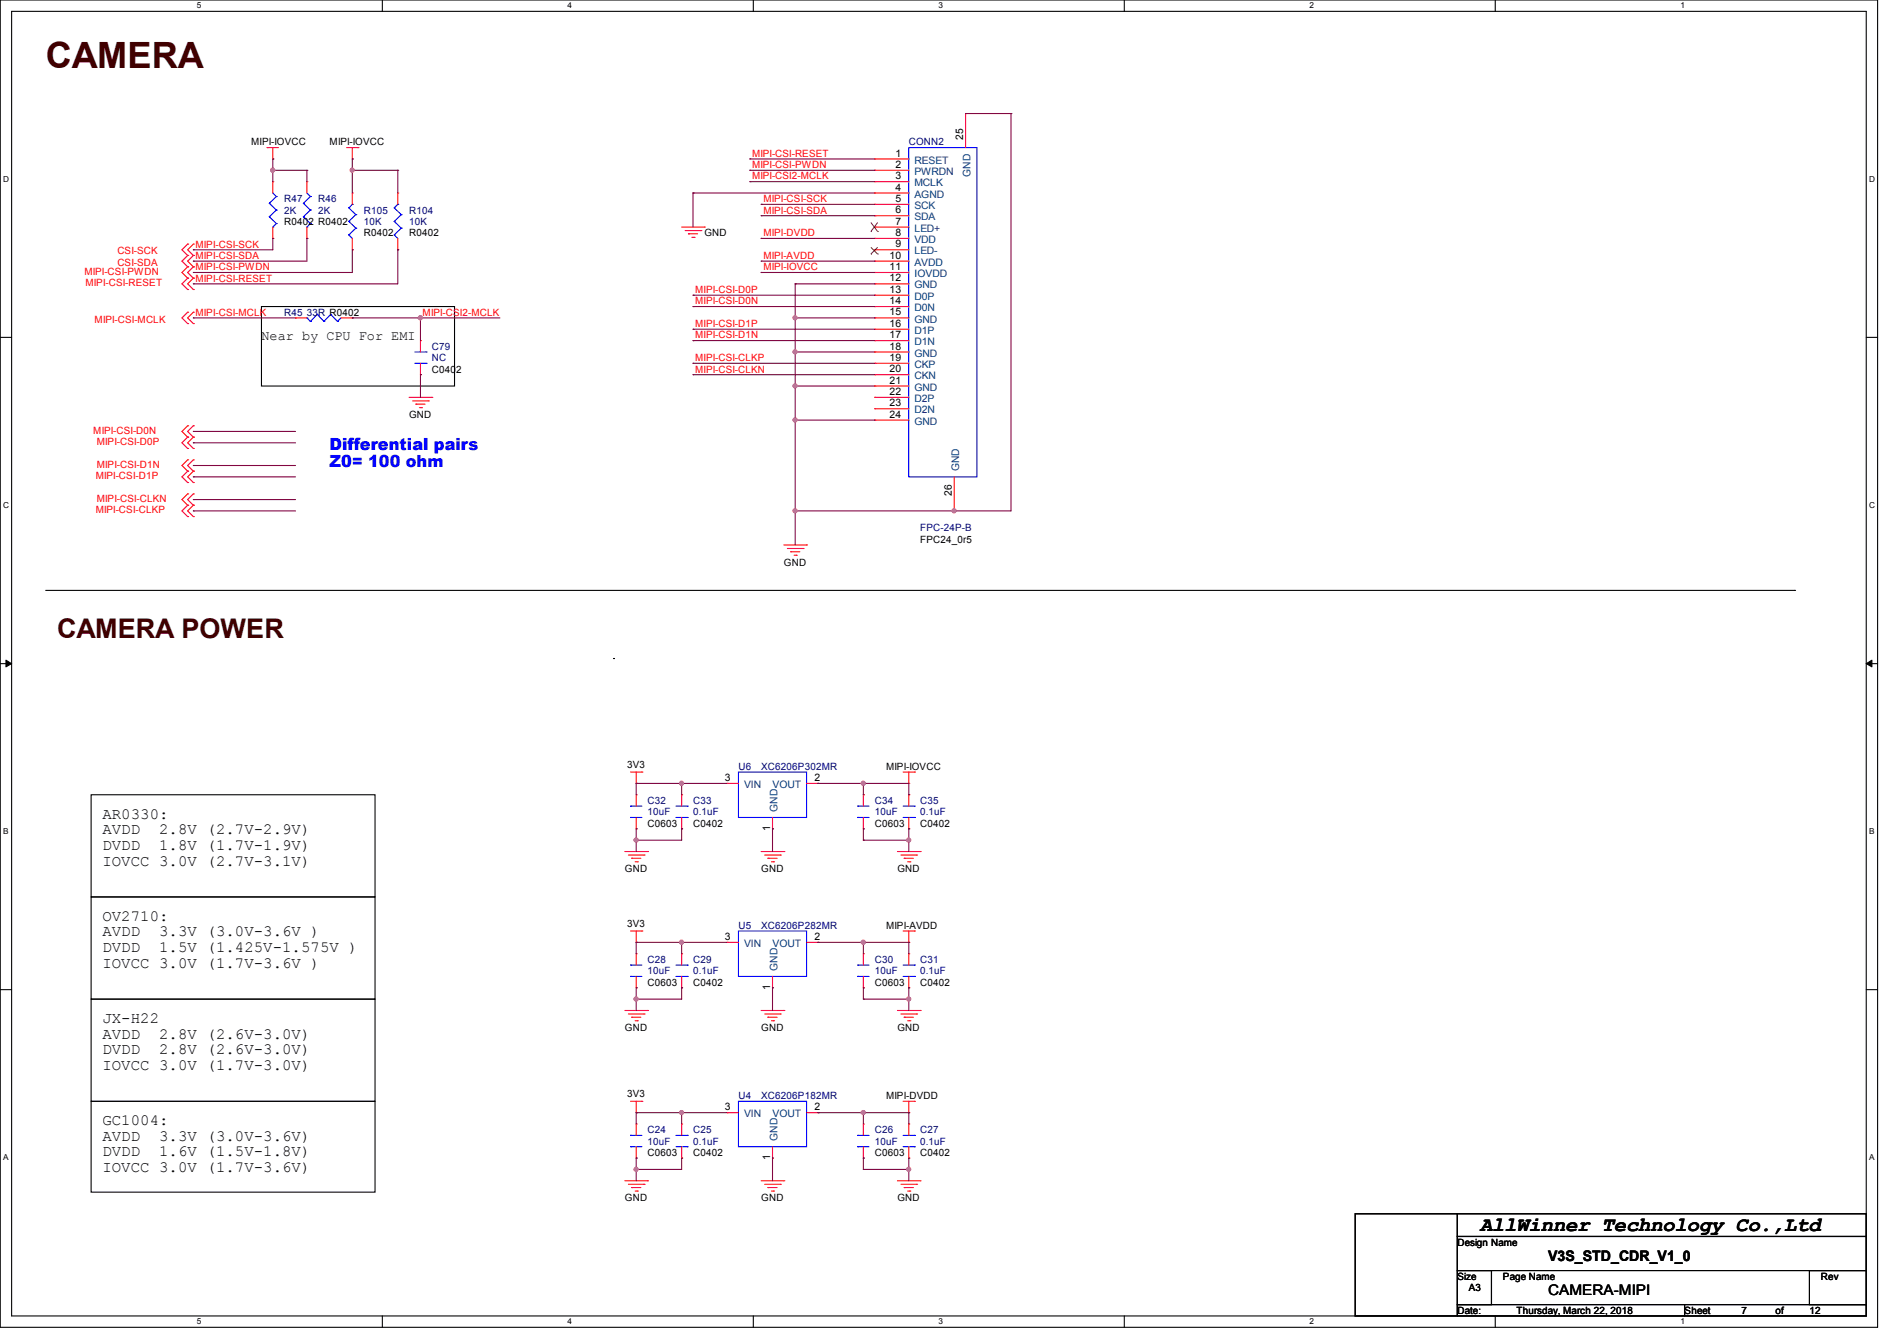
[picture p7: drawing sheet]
<svg xmlns="http://www.w3.org/2000/svg" width="297mm" height="210mm" viewBox="0 0 297 210" stroke-linecap="round" stroke-linejoin="round" font-family="sans-serif">
<path d="M0 0h294v207.9h-294zM1.8 1.8h290.4v204.3h-290.4z" fill="none" stroke="#000" stroke-width=".17"/>
<g fill="#fff">
<path d="M30.8 .2h.7v1.4h-.7z"/>
<path d="M30.8 206.2h.7v1.4h-.7z"/>
</g>
<path d="M59.9 0v1.8M59.9 206.1v1.8" fill="none" stroke="#000" stroke-width=".17"/>
<g fill="#fff">
<path d="M88.9 .2h.6v1.4h-.6z"/>
<path d="M88.9 206.2h.6v1.4h-.6z"/>
</g>
<path d="M117.9 0v1.8M117.9 206.1v1.8" fill="none" stroke="#000" stroke-width=".17"/>
<g fill="#fff">
<path d="M146.9 .2h.7v1.4h-.7z"/>
<path d="M146.9 206.2h.7v1.4h-.7z"/>
</g>
<path d="M176 0v1.8M176 206.1v1.8" fill="none" stroke="#000" stroke-width=".17"/>
<g fill="#fff">
<path d="M205 .2h.7v1.4h-.7z"/>
<path d="M205 206.2h.7v1.4h-.7z"/>
</g>
<path d="M234.1 0v1.8M234.1 206.1v1.8" fill="none" stroke="#000" stroke-width=".17"/>
<g fill="#fff">
<path d="M263.1 .2h.7v1.4h-.7z"/>
<path d="M263.1 206.2h.7v1.4h-.7z"/>
<path d="M.5 27.3h.9v1.4h-.9z"/>
<path d="M292.7 27.3h.8v1.4h-.8z"/>
<path d="M.5 78.4h.9v1.4h-.9z"/>
<path d="M292.7 78.4h.8v1.4h-.8z"/>
</g>
<path d="M0 52.8h1.8M292.2 52.8h1.8" fill="none" stroke="#000" stroke-width=".17"/>
<g fill="#fff">
<path d="M.5 129.5h.8v1.4h-.8z"/>
<path d="M292.7 129.5h.8v1.4h-.8z"/>
</g>
<path d="M0 103.9h1.8M292.2 103.9h1.8" fill="none" stroke="#000" stroke-width=".17"/>
<path d="M.9 103.4l.9 .5-.9 .5zM292.2 103.9l.9-.5v1z" fill="#000" stroke="#000" stroke-width=".16"/>
<g fill="#fff">
<path d="M.5 180.5h.8v1.4h-.8z"/>
<path d="M292.7 180.5h.8v1.4h-.8z"/>
</g>
<g fill="none" stroke="#000" stroke-width=".17">
<path d="M40.9 48h30.3v12.5h-30.3zM7.2 92.5h273.8M281 92.5h.1M96.1 103.1h.1M14.3 124.5h44.4v16h-44.4zM0 155h1.8M14.3 140.5h44.4v16h-44.4zM14.3 156.5h44.4v16h-44.4zM292.2 155h1.8M14.3 172.5h44.4v14.2h-44.4zM212.2 190.1h16v16h-16zM228.2 190.1h64v3.5h-64z"/>
<path d="M228.2 193.6h64v5.4h-64zM228.2 199h5.3v5.3h-5.3zM283.3 199h8.9v5.3h-8.9zM228.2 204.3h35.5v1.8h-35.5zM263.7 204.3h28.5v1.8h-28.5z"/>
</g>
<g fill="none" stroke="#f00" stroke-width=".17">
<path d="M151.2 17.8h.1M151.2 17.8v5.3M29.4 38.2h.1M29.4 38.2l-.9 .9 .9 .9M30.3 38.2h.1M30.3 38.2l-.9 .9 .9 .9M41.8 23.1h.1M41.8 23.1h1.8M42.7 24.9h.1M42.7 28.4h.1M42.7 37.3h.1M42.7 23.1v1.8"/>
<path d="M42.7 28.4v1.8M42.7 35.6v1.7M48 28.4h.1M48 37.3h.1M48 28.4v1.8M48 35.6v1.7M54.3 23.1h1.7M55.2 24.9h.1M55.2 39.1h.1M55.2 30.2h.1M55.2 23.1v1.8M55.2 30.2v1.8"/>
<path d="M55.2 37.3v1.8M56 23.1h.1M62.3 39.1h.1M62.3 30.2h.1M62.3 30.2v1.8M62.3 37.3v1.8M106.7 35.6h3.6M107.3 36.1h2.4M107.8 36.6h.1M107.8 36.6h1.4M108.3 37.2h.4M108.7 37.2h.1"/>
<path d="M109.7 36.1h.1M110.3 35.6h.1M136.9 24.9h.1M136.9 26.7h.1M136.9 28.4h.1M136.9 30.2h.1M136.9 32h.1M136.9 33.8h.1M136.9 35.6h.1M136.9 37.3h.1M136.9 39.1h.1M136.9 35.6h5.4"/>
<path d="M136.9 24.9h5.4M136.9 26.7h5.4M136.9 28.4h5.4M136.9 30.2h5.4M136.9 32h5.4M136.9 33.8h5.4M136.9 37.3h5.4M136.9 39.1h5.4M29.4 48.9h.1M29.4 50.7h.1M29.4 40h.1M29.4 41.8h.1"/>
<path d="M29.4 43.6h.1M29.4 45.3h.1M29.4 48.9l-.9 .9 .9 .9M29.4 40l-.9 .9 .9 .9M29.4 41.8l-.9 .9 .9 .9M29.4 43.6l-.9 .8 .9 .9M30.3 48.9h.1M30.3 50.7h.1M30.3 40h.1M30.3 41.8h.1M30.3 43.6h.1M30.3 45.3h.1"/>
<path d="M30.3 48.9l-.9 .9 .9 .9M30.3 40l-.9 .9 .9 .9M30.3 41.8l-.9 .9 .9 .9M30.3 43.6l-.9 .8 .9 .9M46.3 49.8h.1M46.3 49.8h1.7M53.4 49.8h1.8M55.2 49.8h.1M65.8 58.7h.1M65.8 53.3h.1M65.8 53.3v1.8M65.8 56.9v1.8"/>
<path d="M136.9 40.9h.1M136.9 42.7h.1M136.9 44.4h.1M136.9 46.2h.1M136.9 48h.1M136.9 49.8h.1M136.9 51.6h.1M136.9 53.3h.1M136.9 55.1h.1M136.9 56.9h.1M136.9 58.7h.1M136.9 49.8h5.4"/>
<path d="M136.9 40.9h5.4M136.9 42.7h5.4M136.9 44.4h5.4M136.9 46.2h5.4M136.9 48h5.4M136.9 51.6h5.4M136.9 53.3h5.4M136.9 55.1h5.4M136.9 56.9h5.4M136.9 58.7h5.4M29.4 79.1h.1M29.4 66.7h.1"/>
<path d="M29.4 68.5h.1M29.4 77.3h.1M29.4 70.2h.1M29.4 73.8h.1M29.4 75.6h.1M29.4 72h.1M29.4 79.1l-.9 .9 .9 .9M29.4 66.7l-.9 .9 .9 .9M29.4 77.3l-.9 .9 .9 .9M29.4 68.5l-.9 .8 .9 .9M29.4 73.8l-.9 .9 .9 .9M29.4 72l-.9 .9 .9 .9"/>
<path d="M30.3 79.1h.1M30.3 66.7h.1M30.3 68.5h.1M30.3 77.3h.1M30.3 70.2h.1M30.3 73.8h.1M30.3 75.6h.1M30.3 72h.1M30.3 79.1l-.9 .9 .9 .9M30.3 66.7l-.9 .9 .9 .9M30.3 77.3l-.9 .9 .9 .9M30.3 68.5l-.9 .8 .9 .9"/>
<path d="M30.3 73.8l-.9 .9 .9 .9M30.3 72l-.9 .9 .9 .9M64.1 62.2h3.5M64.6 62.8h2.5M65.1 63.3h.1M65.1 63.3h1.4M65.7 63.8h.3M66 63.8h.1M67.1 62.8h.1M67.6 62.2h.1M136.9 60.5h.1M136.9 62.2h.1"/>
<path d="M136.9 64h.1M136.9 65.8h.1M136.9 62.2h5.4M136.9 60.5h5.4M136.9 64h5.4M136.9 65.8h5.4M149.4 74.7v5.3M29.4 80.9h.1M30.3 80.9h.1M122.7 85.3h3.6M123.3 85.9h2.4M123.8 86.4h.1"/>
<path d="M123.8 86.4h1.4M124.3 87h.4M124.7 87h.1M125.7 85.9h.1M126.3 85.3h.1M149.4 80h.1M97.8 133.3h3.6M98.4 133.9h2.4M98.7 120.9h1.8M98.9 134.4h.1M98.9 134.4h1.4M99.4 135h.4"/>
<path d="M99.6 122.7h.1M99.6 124.5h.1M99.6 129.8h.1M99.6 120.9v1.8M99.6 124.5v1.7M99.6 128v1.8M99.8 135h.1M100.5 120.9h.1M100.8 133.9h.1M101.4 133.3h.1M106.7 129.8h.1M106.7 124.5h.1"/>
<path d="M106.7 124.5v1.7M106.7 128v1.8M113.8 122.7h.1M113.8 122.7h1.8M119.2 133.3h3.5M119.7 133.9h2.5M120.2 134.4h.1M120.2 134.4h1.5M120.8 135h.3M120.9 129.8h.1M120.9 128v1.8M121.1 135h.1"/>
<path d="M122.2 133.9h.1M122.7 133.3h.1M126.3 122.7h1.8M128.1 122.7h.1M135.2 124.5h.1M135.2 129.8h.1M135.2 124.5v1.7M135.2 128v1.8M140.5 133.3h3.6M141.1 133.9h2.4M141.4 120.9h1.8M141.6 134.4h.1"/>
<path d="M141.6 134.4h1.4M142.1 135h.4M142.3 122.7h.1M142.3 129.8h.1M142.3 124.5h.1M142.3 120.9v1.8M142.3 124.5v1.7M142.3 128v1.8M142.5 135h.1M143.2 120.9h.1M143.5 133.9h.1M144.1 133.3h.1"/>
<path d="M97.8 158.2h3.6M98.4 158.8h2.4M98.7 145.8h1.8M98.9 159.3h.1M98.9 159.3h1.4M99.4 159.9h.4M99.6 147.6h.1M99.6 149.4h.1M99.6 154.7h.1M99.6 145.8v1.8M99.6 149.4v1.7M99.6 152.9v1.8"/>
<path d="M99.8 159.9h.1M100.5 145.8h.1M100.8 158.8h.1M101.4 158.2h.1M106.7 154.7h.1M106.7 149.4h.1M106.7 149.4v1.7M106.7 152.9v1.8M113.8 147.6h.1M113.8 147.6h1.8M119.2 158.2h3.5M119.7 158.8h2.5"/>
<path d="M120.2 159.3h.1M120.2 159.3h1.5M120.8 159.9h.3M120.9 154.7h.1M120.9 152.9v1.8M121.1 159.9h.1M122.2 158.8h.1M122.7 158.2h.1M126.3 147.6h1.8M128.1 147.6h.1M135.2 149.4h.1M135.2 154.7h.1"/>
<path d="M135.2 149.4v1.7M135.2 152.9v1.8M140.5 158.2h3.6M141.1 158.8h2.4M141.4 145.8h1.8M141.6 159.3h.1M141.6 159.3h1.4M142.1 159.9h.4M142.3 147.6h.1M142.3 154.7h.1M142.3 149.4h.1M142.3 145.8v1.8"/>
<path d="M142.3 149.4v1.7M142.3 152.9v1.8M142.5 159.9h.1M143.2 145.8h.1M143.5 158.8h.1M144.1 158.2h.1M98.7 172.5h1.8M99.6 174.2h.1M99.6 176h.1M99.6 172.5v1.7M99.6 176v1.8M99.6 179.6v1.8"/>
<path d="M100.5 172.5h.1M106.7 176h.1M106.7 176v1.8M106.7 179.6v1.8M113.8 174.2h.1M113.8 174.2h1.8M120.9 179.6v1.8M126.3 174.2h1.8M128.1 174.2h.1M135.2 176h.1M135.2 176v1.8M135.2 179.6v1.8"/>
<path d="M141.4 172.5h1.8M142.3 174.2h.1M142.3 176h.1M142.3 172.5v1.7M142.3 176v1.8M142.3 179.6v1.8M143.2 172.5h.1M97.8 184.9h3.6M98.4 185.5h2.4M98.9 186h.1M98.9 186h1.4M99.4 186.5h.4"/>
<path d="M99.6 181.4h.1M99.8 186.5h.1M100.8 185.5h.1M101.4 184.9h.1M106.7 181.4h.1M119.2 184.9h3.5M119.7 185.5h2.5M120.2 186h.1M120.2 186h1.5M120.8 186.5h.3M120.9 181.4h.1M121.1 186.5h.1"/>
<path d="M122.2 185.5h.1M122.7 184.9h.1M135.2 181.4h.1M140.5 184.9h3.6M141.1 185.5h2.4M141.6 186h.1M141.6 186h1.4M142.1 186.5h.4M142.3 181.4h.1M142.5 186.5h.1M143.5 185.5h.1M144.1 184.9h.1"/>
</g>
<g fill="none" stroke="#00f" stroke-width=".17">
<path d="M42.2 31.8h.1M42.2 34h.1M42.2 31.8l1.1 1.1M42.2 34l1.1 1M42.7 35.6h.1M42.7 30.2l.6 .6M43.3 30.8h.1M43.3 32.9h.1M43.3 35h.1M43.3 30.8l-1.1 1M43.3 32.9l-1.1 1.1M43.3 35l-.6 .6"/>
<path d="M47.5 31.8h.1M47.5 34h.1M47.5 31.8l1.1 1.1M47.5 34l1.1 1M48 35.6h.1M48 30.2l.6 .6M48.6 30.8h.1M48.6 32.9h.1M48.6 35h.1M48.6 30.8l-1.1 1M48.6 32.9l-1.1 1.1M48.6 35l-.6 .6"/>
<path d="M54.6 36.8h.1M54.6 34.7h.1M54.6 32.6h.1M54.6 36.8l.6 .5M54.6 34.7l1.1 1M54.6 32.6l1.1 1M55.2 32h.1M55.2 32l-.6 .6M55.7 35.7h.1M55.7 33.6h.1M55.7 35.7l-1.1 1.1M55.7 33.6l-1.1 1.1"/>
<path d="M61.7 36.8h.1M61.7 34.7h.1M61.7 32.6h.1M61.7 36.8l.6 .5M61.7 34.7l1.1 1M61.7 32.6l1.1 1M62.3 32h.1M62.3 32l-.6 .6M62.8 35.7h.1M62.8 33.6h.1M62.8 35.7l-1.1 1.1M62.8 33.6l-1.1 1.1"/>
<path d="M142.3 23.1h10.7v51.6h-10.7zM48 49.8h.1M48 49.8l.6 .5M48.6 50.3h.1M49.7 49.2h.1M49.7 49.2l1 1.1M49.7 49.2l-1.1 1.1M50.7 50.3h.1M51.8 49.2h.1M51.8 49.2l1 1.1M51.8 49.2l-1.1 1.1M52.8 50.3h.1"/>
<path d="M53.4 49.8l-.6 .5M64.9 56.9h1.8M64.9 55.1h1.8M66.7 56.9h.1M66.7 55.1h.1M98.7 126.2h.1M98.7 128h.1M98.7 128h1.8M98.7 126.2h1.8M105.8 128h1.8M105.8 126.2h1.8M107.6 128h.1"/>
<path d="M107.6 126.2h.1M115.6 120.9h10.7v7.1h-10.7zM134.3 126.2h.1M134.3 128h.1M134.3 128h1.8M134.3 126.2h1.8M141.4 128h1.8M141.4 126.2h1.8M143.2 128h.1M143.2 126.2h.1M98.7 151.1h.1M98.7 152.9h.1"/>
<path d="M98.7 152.9h1.8M98.7 151.1h1.8M105.8 152.9h1.8M105.8 151.1h1.8M107.6 152.9h.1M107.6 151.1h.1M115.6 145.8h10.7v7.1h-10.7zM134.3 151.1h.1M134.3 152.9h.1M134.3 152.9h1.8M134.3 151.1h1.8M141.4 152.9h1.8"/>
<path d="M141.4 151.1h1.8M143.2 152.9h.1M143.2 151.1h.1M98.7 177.8h.1M98.7 179.6h.1M98.7 177.8h1.8M98.7 179.6h1.8M105.8 177.8h1.8M105.8 179.6h1.8M107.6 179.6h.1M107.6 177.8h.1M115.6 172.5h10.7v7.1h-10.7z"/>
<path d="M134.3 177.8h.1M134.3 179.6h.1M134.3 177.8h1.8M134.3 179.6h1.8M141.4 177.8h1.8M141.4 179.6h1.8M143.2 179.6h.1M143.2 177.8h.1"/>
</g>
<path d="M136.3 36.3h.1M136.3 39.8h.1M136.3 34.8l1.1 1.5M136.3 38.7l1.1 1.1M137.4 36.3h.1M137.4 39.8h.1M137.4 34.8l-1.1 1.5M137.4 38.7l-1.1 1.1" fill="none" stroke="#804000" stroke-width=".16"/>
<g fill="none" stroke="#800040" stroke-width=".17">
<path d="M151.2 17.8h.1M151.2 17.8h7.1M158.3 17.8h.1M158.3 17.8v62.2h-33.8M30.3 39.1h.1M42.7 26.7h.1M42.7 24.9h.1M42.7 37.3h.1M42.7 24.9v3.5M42.7 37.3v1.8h-12.4M42.7 26.7h5.3M48 37.3h.1"/>
<path d="M48 26.7h.1M48 37.3v3.6h-17.7M48 26.7v1.7M55.2 39.1h.1M55.2 26.7h.1M55.2 24.9h.1M55.2 26.7h7.1M55.2 39.1v3.6h-24.9M55.2 24.9v5.3M62.3 26.7h.1M62.3 39.1h.1M62.3 39.1v5.3h-32"/>
<path d="M62.3 26.7v3.5M108.5 30.2h.1M108.5 30.2h28.4M108.5 30.2v5.4M117.4 24.9h.1M117.4 26.7h.1M117.4 28.4h.1M117.4 24.9h19.5M117.4 26.7h19.5M117.4 28.4h19.5M119.2 32h.1M119.2 33.8h.1"/>
<path d="M119.2 37.3h.1M119.2 32h17.7M119.2 33.8h17.7M119.2 37.3h17.7M30.3 49.8h.1M30.3 40.9h.1M30.3 42.7h.1M30.3 44.4h.1M30.3 49.8h16M55.2 49.8h.1M55.2 49.8h23.1M65.8 49.8h.1"/>
<path d="M65.8 58.7h.1M65.8 49.8v3.5M65.8 58.7v3.5M108.5 46.2h.1M108.5 48h.1M108.5 51.6h.1M108.5 53.3h.1M108.5 56.9h.1M108.5 58.7h.1M108.5 46.2h28.4M108.5 48h28.4M108.5 51.6h28.4"/>
<path d="M108.5 53.3h28.4M108.5 56.9h28.4M108.5 58.7h28.4M119.2 40.9h.1M119.2 42.7h.1M119.2 40.9h17.7M119.2 42.7h17.7M124.5 44.4h.1M124.5 55.1h.1M124.5 49.8h.1M124.5 49.8h12.4M124.5 44.4h12.4"/>
<path d="M124.5 44.4v40.9M124.5 55.1h12.4M30.3 67.6h.1M30.3 69.3h.1M30.3 72.9h.1M30.3 74.7h.1M30.3 78.2h.1M30.3 67.6h16M30.3 69.3h16M30.3 72.9h16M30.3 74.7h16M30.3 78.2h16"/>
<path d="M124.5 65.8h.1M124.5 60.5h.1M124.5 65.8h12.4M124.5 60.5h12.4M30.3 80h.1M30.3 80h16M124.5 80h.1M149.4 80h.1M99.6 122.7h.1M99.6 129.8h.1M99.6 131.6h.1M99.6 122.7v1.8"/>
<path d="M99.6 129.8v3.5M99.6 122.7h14.2M106.7 122.7h.1M106.7 129.8h.1M106.7 122.7v1.8M106.7 129.8v1.8h-7.1M120.9 129.8h.1M120.9 129.8v3.5M128.1 122.7h.1M128.1 122.7h14.2v1.8M135.2 129.8h.1M135.2 131.6h.1"/>
<path d="M135.2 122.7h.1M135.2 124.5h.1M135.2 122.7v1.8M135.2 129.8v1.8M135.2 131.6h7.1M142.3 129.8h.1M142.3 131.6h.1M142.3 124.5h.1M142.3 129.8v3.5M99.6 147.6h.1M99.6 154.7h.1M99.6 156.5h.1"/>
<path d="M99.6 147.6v1.8M99.6 154.7v3.5M99.6 147.6h14.2M106.7 147.6h.1M106.7 154.7h.1M106.7 147.6v1.8M106.7 154.7v1.8h-7.1M120.9 154.7h.1M120.9 154.7v3.5M128.1 147.6h.1M128.1 147.6h14.2M135.2 154.7h.1"/>
<path d="M135.2 156.5h.1M135.2 147.6h.1M135.2 147.6v1.8M135.2 154.7v1.8M135.2 156.5h7.1M142.3 154.7h.1M142.3 156.5h.1M142.3 147.6h.1M142.3 147.6v1.8M142.3 154.7v3.5M99.6 174.2h.1M99.6 174.2v1.8"/>
<path d="M99.6 174.2h14.2M106.7 174.2h.1M106.7 174.2v1.8M128.1 174.2h.1M128.1 174.2h14.2M135.2 174.2h.1M135.2 174.2v1.8M142.3 174.2h.1M142.3 174.2v1.8M99.6 181.4h.1M99.6 183.1h.1M99.6 181.4v3.5"/>
<path d="M106.7 181.4h.1M106.7 181.4v1.7h-7.1M120.9 181.4h.1M120.9 181.4v3.5M135.2 181.4h.1M135.2 183.1h.1M135.2 183.1h7.1M135.2 181.4v1.7M142.3 181.4h.1M142.3 183.1h.1M142.3 181.4v3.5"/>
</g>
<g fill="#f0f" stroke="#f0f" stroke-width=".17">
<circle cx="42.7" cy="26.6" r=".32"/>
<circle cx="149.4" cy="80" r=".32"/>
<circle cx="124.5" cy="80" r=".32"/>
<circle cx="124.5" cy="65.8" r=".32"/>
<circle cx="124.5" cy="60.4" r=".32"/>
<circle cx="124.5" cy="55.1" r=".32"/>
<circle cx="124.5" cy="49.8" r=".32"/>
<circle cx="65.8" cy="49.8" r=".32"/>
<circle cx="55.1" cy="26.6" r=".32"/>
<circle cx="106.7" cy="174.2" r=".32"/>
<circle cx="99.6" cy="183.1" r=".32"/>
<circle cx="135.1" cy="174.2" r=".32"/>
<circle cx="142.3" cy="183.1" r=".32"/>
<circle cx="106.7" cy="147.6" r=".32"/>
<circle cx="99.6" cy="156.4" r=".32"/>
<circle cx="135.1" cy="147.6" r=".32"/>
<circle cx="142.3" cy="156.4" r=".32"/>
<circle cx="106.7" cy="122.7" r=".32"/>
<circle cx="99.6" cy="131.6" r=".32"/>
<circle cx="142.3" cy="131.6" r=".32"/>
<circle cx="135.1" cy="122.7" r=".32"/>
</g>
<text font-size="5.7" fill="#400000" x="7.2" y="10.6">CAMERA</text>
<text font-size="4.2" fill="#400000" x="8.9" y="100">CAMERA POWER</text>
<text font-size="3.2" x="231.7" y="192.7">AllWinner Technology Co.,Ltd</text>
<g font-size="2.6" fill="#00f">
<text x="51.6" y="70.4">Differential pairs</text>
<text x="51.6" y="73.1">Z0= 100 ohm</text>
</g>
<g font-size="2.5">
<text x="16" y="128.2">AR0330:</text>
<text x="16" y="130.6">AVDD</text>
<text x="24.9" y="130.6">2.8V (2.7V-2.9V)</text>
<text x="16" y="133.1">DVDD</text>
<text x="16" y="135.6">IOVCC 3.0V (2.7V-3.1V)</text>
<text x="24.9" y="133.1">1.8V (1.7V-1.9V)</text>
<text x="16" y="144.2">OV2710:</text>
<text x="16" y="146.6">AVDD</text>
<text x="16" y="149.1">DVDD</text>
<text x="24.9" y="146.6">3.3V (3.0V-3.6V )</text>
<text x="24.9" y="149.1">1.5V (1.425V-1.575V )</text>
<text x="16" y="151.6">IOVCC 3.0V (1.7V-3.6V )</text>
<text x="16" y="160.2">JX-H22</text>
<text x="16" y="162.6">AVDD</text>
<text x="16" y="165.1">DVDD</text>
<text x="16" y="167.6">IOVCC 3.0V (1.7V-3.0V)</text>
<text x="24.9" y="162.6">2.8V (2.6V-3.0V)</text>
<text x="24.9" y="165.1">2.8V (2.6V-3.0V)</text>
<text x="16" y="176.2">GC1004:</text>
<text x="16" y="178.6">AVDD</text>
<text x="24.9" y="178.6">3.3V (3.0V-3.6V)</text>
<text x="16" y="181.1">DVDD</text>
<text x="16" y="183.6">IOVCC 3.0V (1.7V-3.6V)</text>
<text x="24.9" y="181.1">1.6V (1.5V-1.8V)</text>
</g>
<g font-size="2.3">
<text x="242.4" y="197.5">V3S_STD_CDR_V1_0</text>
<text x="242.4" y="202.8">CAMERA-MIPI</text>
</g>
<text font-size="2.1" x="40.9" y="53.2">Near by CPU For EMI</text>
<g font-size="1.6">
<text x="39.3" y="22.8">MIPI-IOVCC</text>
<text x="51.6" y="22.8">MIPI-IOVCC</text>
<text x="150.8" y="21.9" transform="rotate(-90 150.8 21.9)">25</text>
<text x="140.2" y="24.5">1</text>
<text x="140.2" y="26.3">2</text>
<text x="140.2" y="28.1">3</text>
<text x="140.2" y="29.8">4</text>
<text x="44.5" y="35.2">R0402 R0402</text>
<text x="140.2" y="31.6">5</text>
<text x="140.2" y="33.4">6</text>
<text x="140.2" y="35.2">7</text>
<text x="56.9" y="37">R0402</text>
<text x="64.1" y="37">R0402</text>
<text x="110.3" y="37">GND</text>
<text x="139.3" y="40.5">10</text>
<text x="140.2" y="37">8</text>
<text x="140.2" y="38.7">9</text>
<text x="139.3" y="42.3">11</text>
<text x="139.3" y="44.1">12</text>
<text x="139.3" y="45.8">13</text>
<text x="139.3" y="47.6">14</text>
<text x="139.3" y="49.4">15</text>
<text x="139.3" y="51.2">16</text>
<text x="139.3" y="53">17</text>
<text x="67.6" y="58.3">C0402</text>
<text x="139.3" y="54.7">18</text>
<text x="139.3" y="56.5">19</text>
<text x="139.3" y="58.3">20</text>
<text x="64.1" y="65.4">GND</text>
<text x="139.3" y="60.1">21</text>
<text x="139.3" y="61.8">22</text>
<text x="139.3" y="63.6">23</text>
<text x="139.3" y="65.4">24</text>
<text x="149" y="77.7" transform="rotate(-90 149 77.7)">26</text>
<text x="122.7" y="88.6">GND</text>
<text x="144.1" y="85">FPC24_0r5</text>
<text x="98.2" y="120.2">3V3</text>
<text x="113.5" y="122.3">3</text>
<text x="127.5" y="122.3">2</text>
<text x="138.7" y="120.6">MIPI-IOVCC</text>
<text x="101.4" y="129.5">C0603</text>
<text x="108.5" y="129.5">C0402</text>
<text x="120.6" y="130.1" transform="rotate(-90 120.6 130.1)">1</text>
<text x="137" y="129.5">C0603</text>
<text x="144.1" y="129.5">C0402</text>
<text x="97.8" y="136.6">GND</text>
<text x="119.2" y="136.6">GND</text>
<text x="140.5" y="136.6">GND</text>
<text x="98.2" y="145.1">3V3</text>
<text x="113.5" y="147.2">3</text>
<text x="127.5" y="147.2">2</text>
<text x="138.7" y="145.5">MIPI-AVDD</text>
<text x="101.4" y="154.3">C0603</text>
<text x="108.5" y="154.3">C0402</text>
<text x="120.6" y="155" transform="rotate(-90 120.6 155)">1</text>
<text x="137" y="154.3">C0603</text>
<text x="144.1" y="154.3">C0402</text>
<text x="97.8" y="161.5">GND</text>
<text x="119.2" y="161.5">GND</text>
<text x="140.5" y="161.5">GND</text>
<text x="98.2" y="171.8">3V3</text>
<text x="113.5" y="173.9">3</text>
<text x="127.5" y="173.9">2</text>
<text x="138.7" y="172.1">MIPI-DVDD</text>
<text x="101.4" y="181">C0603</text>
<text x="108.5" y="181">C0402</text>
<text x="120.6" y="181.7" transform="rotate(-90 120.6 181.7)">1</text>
<text x="137" y="181">C0603</text>
<text x="144.1" y="181">C0402</text>
<text x="97.8" y="188.1">GND</text>
<text x="119.2" y="188.1">GND</text>
<text x="140.5" y="188.1">GND</text>
<text x="228.2" y="195.1">Design Name</text>
<text x="228.2" y="200.4">Size</text>
<text x="230" y="202.2">A3</text>
<text x="235.3" y="200.4">Page Name</text>
<text x="285.1" y="200.4">Rev</text>
<text x="228.2" y="205.7">Date:</text>
<text x="237.4" y="205.7">Thursday, March 22, 2018</text>
<text x="263.8" y="205.7">Sheet</text>
<text x="272.6" y="205.7">7</text>
<text x="278" y="205.7">of</text>
<text x="283.3" y="205.7">12</text>
</g>
<g font-size="1.6" fill="#000080">
<text x="142.3" y="22.8">CONN2</text>
<text x="44.5" y="31.7">R47</text>
<text x="44.5" y="33.4">2K</text>
<text x="49.8" y="31.7">R46</text>
<text x="49.8" y="33.4">2K</text>
<text x="56.9" y="33.4">R105</text>
<text x="56.9" y="35.2">10K</text>
<text x="64.1" y="33.4">R104</text>
<text x="64.1" y="35.2">10K</text>
<text x="44.5" y="49.4">R45</text>
<text x="48.1" y="49.4">33R R0402</text>
<text x="67.6" y="54.8">C79</text>
<text x="67.6" y="56.6">NC</text>
<text x="144.1" y="83.2">FPC-24P-B</text>
<text x="101.4" y="125.9">C32</text>
<text x="108.5" y="125.9">C33</text>
<text x="115.6" y="120.6">U6</text>
<text x="119.2" y="120.6">XC6206P302MR</text>
<text x="137" y="125.9">C34</text>
<text x="144.1" y="125.9">C35</text>
<text x="101.4" y="127.7">10uF</text>
<text x="108.5" y="127.7">0.1uF</text>
<text x="137" y="127.7">10uF</text>
<text x="144.1" y="127.7">0.1uF</text>
<text x="115.6" y="145.5">U5</text>
<text x="119.2" y="145.5">XC6206P282MR</text>
<text x="101.4" y="150.8">C28</text>
<text x="101.4" y="152.6">10uF</text>
<text x="108.5" y="150.8">C29</text>
<text x="108.5" y="152.6">0.1uF</text>
<text x="137" y="150.8">C30</text>
<text x="137" y="152.6">10uF</text>
<text x="144.1" y="150.8">C31</text>
<text x="144.1" y="152.6">0.1uF</text>
<text x="115.6" y="172.1">U4</text>
<text x="119.2" y="172.1">XC6206P182MR</text>
<text x="101.4" y="177.5">C24</text>
<text x="101.4" y="179.2">10uF</text>
<text x="108.5" y="177.5">C25</text>
<text x="108.5" y="179.2">0.1uF</text>
<text x="137" y="177.5">C26</text>
<text x="137" y="179.2">10uF</text>
<text x="144.1" y="177.5">C27</text>
<text x="144.1" y="179.2">0.1uF</text>
</g>
<g font-size="1.6" fill="#f00">
<text x="117.7" y="24.6">MIPI-CSI-RESET</text>
<text x="117.7" y="26.3">MIPI-CSI-PWDN</text>
<text x="117.7" y="28.1">MIPI-CSI2-MCLK</text>
<text x="119.5" y="31.7">MIPI-CSI-SCK</text>
<text x="119.5" y="33.4">MIPI-CSI-SDA</text>
<text x="18.4" y="39.8">CSI-SCK</text>
<text x="18.4" y="41.6">CSI-SDA</text>
<text x="30.6" y="40.6">MIPI-CSI-SDA</text>
<text x="30.6" y="38.8">MIPI-CSI-SCK</text>
<text x="119.5" y="40.6">MIPI-AVDD</text>
<text x="119.5" y="37">MIPI-DVDD</text>
<text x="13.2" y="43.1">MIPI-CSI-PWDN</text>
<text x="13.4" y="44.8">MIPI-CSI-RESET</text>
<text x="30.6" y="42.3">MIPI-CSI-PWDN</text>
<text x="30.6" y="44.1">MIPI-CSI-RESET</text>
<text x="108.8" y="45.9">MIPI-CSI-D0P</text>
<text x="108.8" y="47.7">MIPI-CSI-D0N</text>
<text x="119.5" y="42.3">MIPI-IOVCC</text>
<text x="14.8" y="50.5">MIPI-CSI-MCLK</text>
<text x="30.6" y="49.4">MIPI-CSI-MCLK</text>
<text x="66.2" y="49.4">MIPI-CSI2-MCLK</text>
<text x="108.8" y="51.2">MIPI-CSI-D1P</text>
<text x="108.8" y="53">MIPI-CSI-D1N</text>
<text x="108.8" y="56.6">MIPI-CSI-CLKP</text>
<text x="108.8" y="58.3">MIPI-CSI-CLKN</text>
<text x="14.6" y="67.9">MIPI-CSI-D0N</text>
<text x="15.2" y="69.7">MIPI-CSI-D0P</text>
<text x="15" y="75.1">MIPI-CSI-D1P</text>
<text x="15.2" y="73.3">MIPI-CSI-D1N</text>
<text x="15" y="80.4">MIPI-CSI-CLKP</text>
<text x="15.2" y="78.6">MIPI-CSI-CLKN</text>
</g>
<g font-size="1.6" fill="#004080">
<text x="143.2" y="25.6">RESET</text>
<text x="143.2" y="27.4">PWRDN</text>
<text x="143.2" y="29.2">MCLK</text>
<text x="151.9" y="27.6" transform="rotate(-90 151.9 27.6)">GND</text>
<text x="143.2" y="30.9">AGND</text>
<text x="143.2" y="32.7">SCK</text>
<text x="143.2" y="34.5">SDA</text>
<text x="143.2" y="36.3">LED+</text>
<text x="143.2" y="38.1">VDD</text>
<text x="143.2" y="39.8">LED-</text>
<text x="143.2" y="41.6">AVDD</text>
<text x="143.2" y="43.4">IOVDD</text>
<text x="143.2" y="45.2">GND</text>
<text x="143.2" y="46.9">D0P</text>
<text x="143.2" y="48.7">D0N</text>
<text x="143.2" y="50.5">GND</text>
<text x="143.2" y="52.3">D1P</text>
<text x="143.2" y="54.1">D1N</text>
<text x="143.2" y="55.8">GND</text>
<text x="143.2" y="57.6">CKP</text>
<text x="143.2" y="59.4">CKN</text>
<text x="143.2" y="61.2">GND</text>
<text x="143.2" y="63">D2P</text>
<text x="143.2" y="64.7">D2N</text>
<text x="143.2" y="66.5">GND</text>
<text x="150.2" y="73.8" transform="rotate(-90 150.2 73.8)">GND</text>
<text x="116.5" y="123.4">VIN</text>
<text x="121" y="123.4">VOUT</text>
<text x="121.7" y="127.1" transform="rotate(-90 121.7 127.1)">GND</text>
<text x="116.5" y="148.3">VIN</text>
<text x="121" y="148.3">VOUT</text>
<text x="121.7" y="152" transform="rotate(-90 121.7 152)">GND</text>
<text x="116.5" y="175">VIN</text>
<text x="121" y="175">VOUT</text>
<text x="121.7" y="178.7" transform="rotate(-90 121.7 178.7)">GND</text>
</g>
<g font-size="1.3">
<text x="30.8" y="1.3">5</text>
<text x="88.9" y="1.3">4</text>
<text x="146.9" y="1.3">3</text>
<text x="205" y="1.3">2</text>
<text x="263.1" y="1.3">1</text>
<text x=".5" y="28.4">D</text>
<text x="292.6" y="28.4">D</text>
<text x=".5" y="79.5">C</text>
<text x="292.6" y="79.5">C</text>
<text x=".5" y="130.6">B</text>
<text x="292.6" y="130.6">B</text>
<text x=".5" y="181.7">A</text>
<text x="292.6" y="181.7">A</text>
<text x="30.8" y="207.4">5</text>
<text x="88.9" y="207.4">4</text>
<text x="146.9" y="207.4">3</text>
<text x="205" y="207.4">2</text>
<text x="263.1" y="207.4">1</text>
</g>
</svg>
